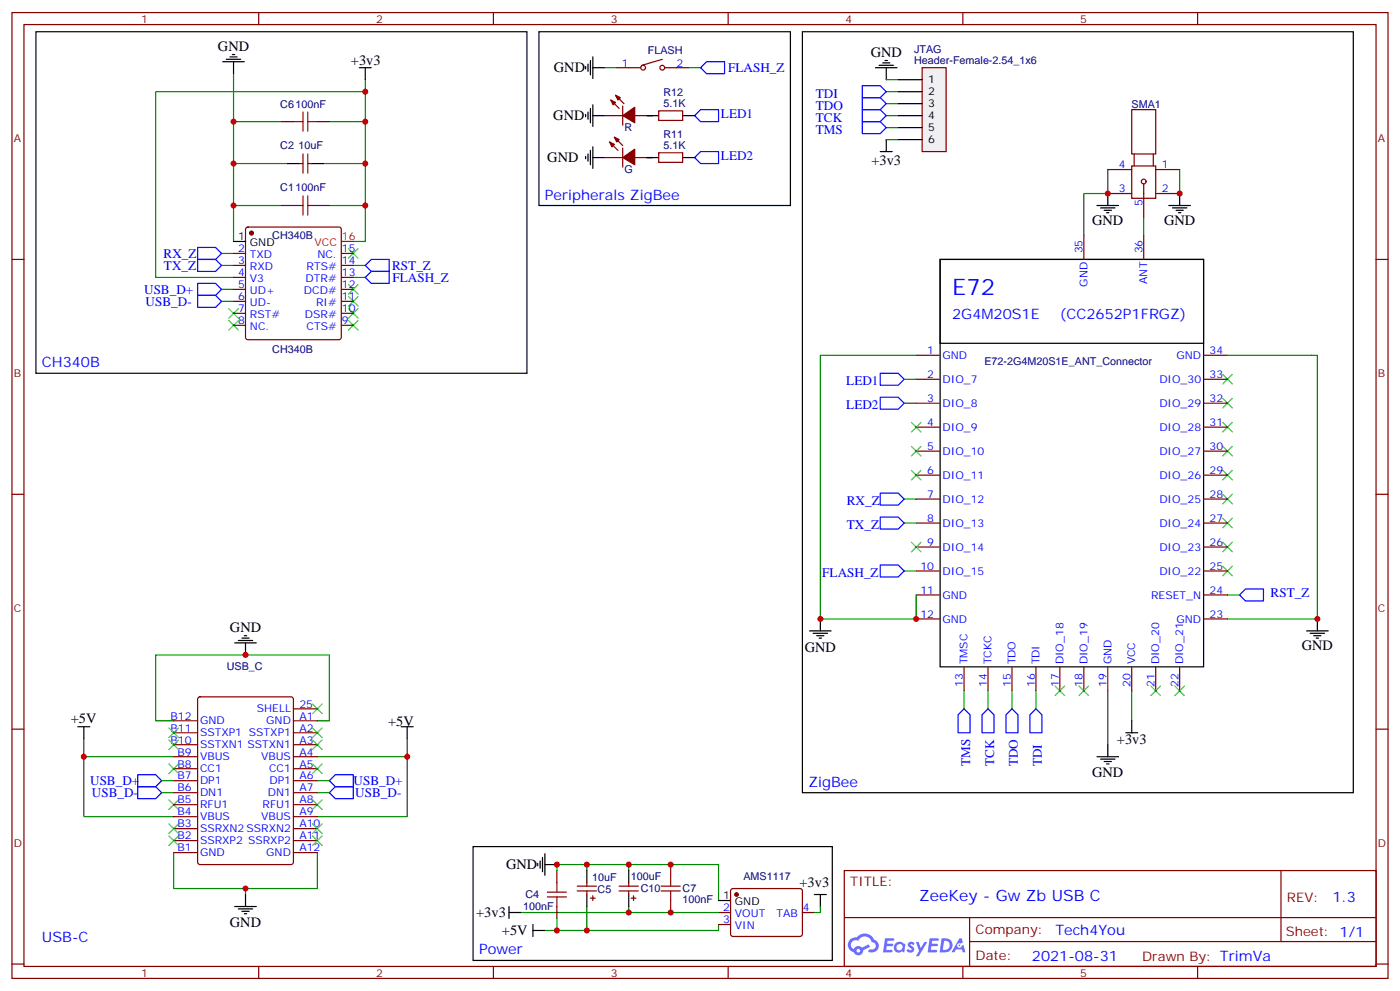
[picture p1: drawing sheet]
<svg xmlns="http://www.w3.org/2000/svg" width="412mm" height="292mm" viewBox="0 0 412 292" stroke-linecap="round" stroke-linejoin="round" font-family="sans-serif">
<g fill="none" stroke="#870000" stroke-width=".35">
<path d="M3.5 3.7h405.4v284.3h-405.4zM7.1 7.2h398.2v277.3h-398.2zM76.2 3.7v3.5M145.3 3.7v3.5M214.5 3.7v3.5M283.6 3.7v3.5M352.8 3.7v3.5M3.5 76.4h3.6M405.3 76.4h3.6M3.5 145.5h3.6M405.3 145.5h3.6M3.5 214.7h3.6"/>
<path d="M405.3 214.7h3.6M248.7 256.3h156.6v28.2h-156.6zM377.3 256.3v20.9M248.7 270.1h156.5M285.6 277.2h119.6M285.6 270.1v14.2M3.5 283.8h3.6M76.2 284.5v3.5M145.3 284.5v3.5M214.5 284.5v3.5M283.6 284.5v3.5M352.8 284.5v3.5"/>
<path d="M405.3 283.8h3.6"/>
</g>
<g fill="#5487ff">
<path d="M267.7 277.5a1.22 1.22 0 0 1 1.7 .2l-.4 .6a.47 .47 0 0 0-.3-.4 .47 .47 0 0 0-.5 .2l.1 .2a1.14 1.14 0 0 1 .8 1.8 1.14 1.14 0 0 1-1.9 0l-.2-.2 .5-.6 .7 .5a.29 .29 0 0 0 .3-.3 .29 .29 0 0 0-.2-.3 1.04 1.04 0 0 1-.6-1.7z"/>
<path d="M260.7 276.2h2.4l.3 .2-.2 .5-1.8 .1-.1 .8h1.5l.3 .4-.3 .4h-1.6l-.2 1.1h1.7l.2 .3-.2 .3-2.6 .1z"/>
<path d="M273.8 276.2h2.4l.3 .2-.1 .5-1.8 .1-.2 .8h1.6l.3 .4-.4 .4-1.6-.1-.1 1.1 1.7 .1 .2 .3-.2 .3-2.6 .1z"/>
<path d="M282.6 276.2h.7l.3 1.3-.6 .3a.69 .69 0 0 0-1 .3 .69 .69 0 0 0 .4 .9 .69 .69 0 0 0 .9-.6l.5-.2 .6 2.2h-.8l-.2-.9h-1.8l-.5 .9h-.8z"/>
<path d="M269.8 277.3h.8l.6 1.8 1.1-1.8h.9l-2.6 4.2h-.8l.9-1.5z"/>
<path d="M277.4 276.2l-.6 4.2h1.3a2.11 2.11 0 0 0 2.5-2.1 2.11 2.11 0 0 0-2.5-2.1zM278.1 277a1.39 1.39 0 0 1 1.7 1.4 1.39 1.39 0 0 1-1.8 1.2h-.3z"/>
<path d="M263.7 277.8a1.54 1.54 0 0 0-.1 2.2 1.54 1.54 0 0 0 2.2 .1l.6 .3 .3-2.3-.2-.3h-.4a1.49 1.49 0 0 0-2.4 0zM264 278.8a.94 .94 0 0 1 1.8 0 .94 .94 0 0 1-1.8 0z"/>
<path d="M250.4 276.6a2.18 2.18 0 0 0 1.1 3.7 1.44 1.44 0 0 0 1.6 .9 1.44 1.44 0 0 0 1.2-1.4l2-1.1-.5-.7-1.9 1a1.47 1.47 0 0 0-2.4 .4 1.39 1.39 0 0 1-.7-1.9 1.39 1.39 0 0 1 2-.5 2.12 2.12 0 0 1 2.2-1.3 2.12 2.12 0 0 1 1.9 1.7 1.14 1.14 0 0 1 1.1 1.4 1.14 1.14 0 0 1-1.7 .7 .43 .43 0 0 0-.5 .4 .43 .43 0 0 0 .4 .5 1.98 1.98 0 0 0 2.5-1.2 1.98 1.98 0 0 0-1.2-2.6 3.1 3.1 0 0 0-5.3-.6l-.9 .1zM252.3 279.9a.55 .55 0 0 1 1.1 0 .55 .55 0 0 1-1.1 0z"/>
<circle cx="282.6" cy="278.3" r=".26"/>
</g>
<g fill="none" stroke="#008700" stroke-width=".35">
<path d="M178.2 19.9h3.5M202.8 19.9h3.6M190.5 34h1.8M261.1 34h3.5M261.1 23.5h3.5M261.1 37.6h3.5M261.1 30.5h3.5M261.1 27h3.5M190.5 46.4h1.8M261.1 41.1h3.5M326.3 49.9v7.1M347.5 49.9v7.1"/>
<path d="M336.9 64v5.3M269.9 104.6h-28.2v77.6h28.2v-7M361.6 104.6h26.5v77.6h-26.5M266.3 146.9h3.6M266.3 154h3.6M266.3 168.1h3.6M361.6 175.2h3.5M284 203.4v5.3M291 203.4v5.3M298.1 203.4v5.3M305.2 203.4v5.3M326.3 203.4v15.9"/>
<path d="M333.4 203.4v8.8"/>
</g>
<g fill="none" stroke="#870000" stroke-width=".35">
<path d="M181.7 19.9h7M195.1 17.5l-6 1.7M195.8 19.9h7M333.4 32.3h7v13h-7zM326.3 49.9h7.1M326.3 57h7.1M333.4 48.9h7v9.5h-7zM334.1 45.3v3.6M336.9 54.2v9.8M339.7 45.3v3.6M340.4 49.9h7.1M340.4 57h7.1"/>
<path d="M319.3 69.3v7.1M336.9 69.3v7.1M269.9 104.6h7M269.9 111.7h7M269.9 118.7h7M354.5 104.6h7.1M354.5 111.7h7.1M354.5 118.7h7.1M269.9 125.8h7M269.9 132.8h7M269.9 139.9h7M354.5 125.8h7.1"/>
<path d="M354.5 132.8h7.1M354.5 139.9h7.1M269.9 146.9h7M269.9 154h7M354.5 146.9h7.1M354.5 154h7.1M269.9 161h7M269.9 168.1h7M269.9 175.2h7M354.5 161h7.1M354.5 168.1h7.1M354.5 175.2h7.1"/>
<path d="M269.9 182.2h7M284 196.3v7.1M291 196.3v7.1M298.1 196.3v7.1M305.2 196.3v7.1M312.2 196.3v7.1M319.3 196.3v7.1M326.3 196.3v7.1M333.4 196.3v7.1M340.4 196.3v7.1M347.5 196.3v7.1M354.5 182.2h7.1"/>
<circle cx="189.4" cy="19.9" r=".71"/>
<circle cx="195.1" cy="19.9" r=".71"/>
<circle cx="336.9" cy="53.4" r=".71"/>
</g>
<g fill="none" stroke="#000" stroke-width=".35">
<path d="M158.7 9.3h74.1v51.2h-74.1zM172.5 19.6v.7M173.2 18.9v2.1M173.9 17.8v4.2M174.6 19.9h3.6M174.6 16.8v6.3M236.4 9.3h162.2v224.1h-162.2zM257.9 19.9h6.3M258.9 19.2h4.3M260 18.5h2.1M260.7 17.8h.7M261.1 19.9v3.6"/>
<path d="M172.5 33.7v.7M173.2 33v2.1M173.9 31.9v4.3M174.6 30.9v6.3M174.6 34h3.6M172.5 46v.7M173.2 45.3v2.1M173.9 44.3v4.2M174.6 43.2v6.4M174.6 46.4h3.6M259.3 44.6h3.5M261.1 41.1v3.5"/>
<path d="M326.3 57v3.5M347.5 57v3.5M276.9 76.4h77.6v119.9h-77.6zM276.9 76.4h77.6v24.7h-77.6zM323.1 60.5h6.4M324.2 61.2h4.2M325.3 61.9h2.1M326 62.6h.7M344.3 60.5h6.4M345.4 61.2h4.2M346.4 61.9h2.1M347.1 62.6h.7"/>
<path d="M238.5 185.7h6.3M239.5 186.4h4.3M240.6 187.1h2.1M241.3 187.9h.7M241.7 182.2v3.5M384.9 185.7h6.3M385.9 186.4h4.3M387 187.1h2.1M387.7 187.9h.7M388.1 182.2v3.5M326.3 219.3v3.5M331.6 215.7h3.5"/>
<path d="M333.4 212.2v3.5M323.1 222.8h6.4M324.2 223.5h4.2M325.3 224.2h2.1M326 224.9h.7"/>
</g>
<g fill="none" stroke="#00f" stroke-width=".35">
<path d="M208.1 18.2h5.3v3.5h-5.3l-1.7-1.8zM204.6 34l1.8-1.7h5.3v3.5h-5.3zM254 25.2h5.3l1.8 1.8-1.8 1.8h-5.3zM254 28.8h5.3l1.8 1.7-1.8 1.8h-5.3zM254 32.3h5.3l1.8 1.7-1.8 1.8h-5.3zM254 35.8h5.3l1.8 1.8-1.8 1.7h-5.3zM204.6 46.4l1.8-1.8h5.3v3.6h-5.3zM259.3 109.9h5.3l1.7 1.8-1.7 1.7h-5.3zM259.3 116.9h5.3l1.7 1.8-1.7 1.8h-5.3zM259.3 152.2h5.3l1.7 1.8-1.7 1.8h-5.3zM259.3 145.2h5.3l1.7 1.7-1.7 1.8h-5.3zM259.3 166.3h5.3l1.7 1.8-1.7 1.8h-5.3z"/>
<path d="M365.1 175.2l1.8-1.8h5.3v3.5h-5.3zM282.2 210.4l1.8-1.7 1.8 1.7v5.3h-3.6zM291 208.7l1.8 1.7v5.3h-3.5v-5.3zM298.1 208.7l1.8 1.7v5.3h-3.6v-5.3zM305.2 208.7l1.7 1.7v5.3h-3.5v-5.3z"/>
</g>
<g fill="none" stroke="#3c3" stroke-width=".35">
<path d="M360.2 117.3l2.8 2.8M360.2 110.2l2.8 2.9M363 117.3l-2.8 2.8M363 110.2l-2.8 2.9M268.5 138.5l2.8 2.8M271.3 138.5l-2.8 2.8M360.2 138.5l2.8 2.8M360.2 131.4l2.8 2.8M360.2 124.4l2.8 2.8M363 138.5l-2.8 2.8M363 131.4l-2.8 2.8M363 124.4l-2.8 2.8"/>
<path d="M268.5 159.6l2.8 2.9M271.3 159.6l-2.8 2.9M360.2 159.6l2.8 2.9M360.2 152.6l2.8 2.8M360.2 145.5l2.8 2.8M363 159.6l-2.8 2.9M363 152.6l-2.8 2.8M363 145.5l-2.8 2.8M360.2 166.7l2.8 2.8M363 166.7l-2.8 2.8M310.8 202l2.8 2.8M313.6 202l-2.8 2.8"/>
<path d="M317.9 202l2.8 2.8M320.7 202l-2.8 2.8M339 202l2.8 2.8M341.8 202l-2.8 2.8M346.1 202l2.8 2.8M348.9 202l-2.8 2.8"/>
</g>
<path d="M271.6 19.9h7.1v24.7h-7.1z" fill="#f0f0f0" stroke="#870000" stroke-width=".35"/>
<g fill="none" stroke="#000" stroke-width=".35">
<path d="M10.6 9.3h144.6v100.6h-144.6zM65.6 18.2h6.4M66.7 17.5h4.2M67.7 16.8h2.1M68.4 16.1h.7M68.8 18.2v3.5M105.8 19.9h3.6M107.6 19.9v3.6M190.5 34h3.5M201.1 34h3.5M264.6 23.5h7M264.6 27h7"/>
<path d="M264.6 30.5h7M264.6 34h7M264.6 37.6h7M84.7 48.2h3.5M91.7 48.2h3.5M190.5 46.4h3.5M201.1 46.4h3.5M264.6 41.1h7M68.8 71.1h3.5M69.1 189.3h6.4M70.2 188.6h4.2M71.3 187.9h2.1"/>
<path d="M72 187.1h.7M72.3 189.3v3.5M22.9 214h3.6M24.7 214v3.5M118.2 214h3.5M119.9 214v3.5M139.3 249.2h105.9v33.6h-105.9zM158.4 254.2v.7M159.1 253.5v2.1M159.8 252.4v4.2M160.5 254.5h3.5M160.5 251.4v6.3"/>
<path d="M172.9 256.3v3.5M185.2 256.3v3.5M69.1 266.9h6.4M70.2 267.6h4.2M71.3 268.3h2.1M72 269h.7M72.3 263.3v3.6M149.9 268.6h3.6M149.9 266.9v3.5M157 273.9h3.5M157 272.2v3.5M172.9 263.3v3.6"/>
<path d="M185.2 263.3v3.6M211.7 265.1h3.5M239.9 263.3h3.5M241.7 263.3v3.6"/>
</g>
<g fill="none" stroke="#3c3" stroke-width=".35">
<path d="M102.7 73.2l2.8 2.8M105.5 73.2l-2.8 2.8M67.4 90.8l2.8 2.9M67.4 94.4l2.8 2.8M70.2 90.8l-2.8 2.9M70.2 94.4l-2.8 2.8M102.7 94.4l2.8 2.8M102.7 90.8l2.8 2.9M102.7 87.3l2.8 2.8M102.7 83.8l2.8 2.8M105.5 94.4l-2.8 2.8M105.5 90.8l-2.8 2.9"/>
<path d="M105.5 87.3l-2.8 2.8M105.5 83.8l-2.8 2.8M268.5 131.4l2.8 2.8M268.5 124.4l2.8 2.8M271.3 131.4l-2.8 2.8M271.3 124.4l-2.8 2.8M49.7 217.8l2.9 2.9M49.7 214.3l2.9 2.8M52.6 217.8l-2.9 2.9M52.6 214.3l-2.9 2.8M92.1 207.3l2.8 2.8M92.1 214.3l2.8 2.8"/>
<path d="M92.1 217.8l2.8 2.9M94.9 207.3l-2.8 2.8M94.9 214.3l-2.8 2.8M94.9 217.8l-2.8 2.9M49.7 235.5l2.9 2.8M49.7 224.9l2.9 2.8M52.6 235.5l-2.9 2.8M52.6 224.9l-2.9 2.8M92.1 235.5l2.8 2.8M92.1 224.9l2.8 2.8M94.9 235.5l-2.8 2.8M94.9 224.9l-2.8 2.8"/>
<path d="M49.7 242.5l2.9 2.9M49.7 246.1l2.9 2.8M52.6 242.5l-2.9 2.9M52.6 246.1l-2.9 2.8M92.1 242.5l2.8 2.9M92.1 246.1l2.8 2.8M94.9 242.5l-2.8 2.9M94.9 246.1l-2.8 2.8"/>
</g>
<g fill="none" stroke="#008700" stroke-width=".35">
<path d="M68.8 35.8h14.1M68.8 21.7v49.4M97 35.8h10.6M107.6 23.5v3.5M68.8 48.2h15.9M95.2 48.2h12.4M326.3 57h-7v12.3M65.3 78.1h3.5M65.3 74.6h3.5M68.8 60.5h14.1M97 60.5h10.6M104.1 71.1h3.5v-44.1h-61.7v54.7h22.9"/>
<path d="M104.1 78.1h3.5M65.3 88.7h3.5M65.3 85.2h3.5M104.1 81.7h3.5M266.3 111.7h3.6M266.3 118.7h3.6M24.7 217.5v5.3M51.2 212.2h-5.3v-19.4h51.1v19.4h-3.5M119.9 217.5v5.3M47.6 229.8h3.6M47.6 233.4h3.6M51.2 222.8h-26.5v17.6h26.5"/>
<path d="M93.5 222.8h26.4v17.6h-26.4M93.5 229.8h3.5M93.5 233.4h3.5M51.2 251v10.6h42.3v-10.6M164 256.3v-1.8h47.7v10.6M172.9 254.5v1.8M185.2 254.5v1.8M72.3 261.6v1.7M153.5 268.6h31.7M164 270.4v3.5M172.9 266.9v7M185.2 266.9v1.7h26.5"/>
<path d="M211.7 272.2v1.7h-51.2M241.7 266.9v1.7h-1.8"/>
</g>
<g fill="#870000" stroke="#870000" stroke-width=".35">
<path d="M179.9 29.5l1.4 .7-.7 .7z"/>
<path d="M181.3 28l1.4 .8-.7 .7z"/>
<path d="M183.4 34l3.6-2.4v4.6z"/>
<path d="M179.6 41.8l1.4 .7-.7 .7z"/>
<path d="M181 40.4l1.4 .7-.7 .7z"/>
<path d="M183.4 46.4l3.6-2.5v4.6z"/>
<circle cx="74.1" cy="68.6" r=".53"/>
<circle cx="217" cy="263.3" r=".53"/>
</g>
<g fill="none" stroke="#870000" stroke-width=".35">
<path d="M82.9 35.8h3.5M93.5 35.8h3.5M178.2 34h5.2M179.9 29.5l2.5 2.4M181.3 28l2.5 2.5M183.4 31.2v5.7M187 34h5.3M194 32.6h7.1v2.9h-7.1zM88.2 48.2h1.1M89.3 45.3v5.7M90.7 45.3v5.7M90.7 48.2h1"/>
<path d="M178.2 46.4h5.2M179.6 41.8l2.4 2.5M181 40.4l2.4 2.5M183.4 43.6v5.6M187 46.4h5.3M194 45h7.1v2.8h-7.1zM68.8 74.6h3.5M68.8 78.1h3.5M72.6 67.1l.4-.2h26.8l.5 .2 .2 .5v31.7l-.2 .5-.5 .2h-26.8l-.5-.2-.2-.5v-31.7zM82.9 60.5h3.5M93.5 60.5h3.5M100.5 74.6h3.6"/>
<path d="M100.5 78.1h3.6M68.8 81.7h3.5M68.8 85.2h3.5M68.8 88.7h3.5M68.8 92.3h3.5M68.8 95.8h3.5M100.5 81.7h3.6M100.5 85.2h3.6M100.5 88.7h3.6M100.5 92.3h3.6M100.5 95.8h3.6M51.2 212.2h7"/>
<path d="M51.2 215.7h7M51.2 219.3h7M58.4 205.3l.5-.2h26.8l.7 .5v48.2l-.4 .7h-27.1l-.6-.4-.1-48.3zM86.4 212.2h7.1M86.4 215.7h7.1M86.4 219.3h7.1M86.4 208.7h7.1M51.2 222.8h7M51.2 226.3h7M51.2 229.8h7M51.2 233.4h7M51.2 236.9h7"/>
<path d="M86.4 222.8h7.1M86.4 226.3h7.1M86.4 229.8h7.1M86.4 233.4h7.1M86.4 236.9h7.1M51.2 240.4h7M51.2 243.9h7M51.2 247.5h7M51.2 251h7M86.4 240.4h7.1M86.4 243.9h7.1M86.4 247.5h7.1"/>
<path d="M86.4 251h7.1M164 256.3v3.5M172.9 259.8v1.1M185.2 259.8v1.1M197.6 254.5v3.6M164 266.9v3.5M170 262.3h5.7M170 260.9h5.7M172.9 262.3v1M173.9 264.4h1.4M174.6 263.7v1.4M182.4 262.3h5.6"/>
<path d="M182.4 260.9h5.6M185.2 262.3v1M185.9 264.4h1.4M186.6 263.7v1.4M197.6 265.1v3.5M211.7 268.6h3.5M211.7 272.2h3.5M215.4 261.8l.5-.2h20l.5 .7-.1 13-.6 .4-20.1-.1-.4-.6v-12.7zM236.4 268.6h3.5"/>
</g>
<g fill="none" stroke="#a10000" stroke-width=".35">
<path d="M86.4 35.8h2.9M89.3 33v5.6M90.7 33v5.6M90.7 35.8h2.8M89.3 57.7v5.6M90.7 57.7v5.6M86.4 60.5h2.9M90.7 60.5h2.8M164 259.8v2.8M197.6 258.1v2.8M161.2 262.6h5.7M161.2 264.1h5.7"/>
<path d="M164 264.1v2.8M194.7 260.9h5.7M194.7 262.3h5.7M197.6 262.3v2.8"/>
</g>
<path d="M58.2 76.4h5.3l1.8 1.7-1.8 1.8h-5.3zM58.2 72.8h5.3l1.8 1.8-1.8 1.8h-5.3zM107.6 78.1l1.8-1.7h5.3v3.5h-5.3zM58.2 83.4h5.3l1.8 1.8-1.8 1.8h-5.3zM58.2 87h5.3l1.8 1.7-1.8 1.8h-5.3zM107.6 81.7l1.8-1.8h5.3v3.5h-5.3zM40.6 231.6h5.3l1.7 1.8-1.7 1.7h-5.3zM40.6 228.1h5.3l1.7 1.7-1.7 1.8h-5.3zM97 229.8l1.8-1.7h5.3v3.5h-5.3zM97 233.4l1.8-1.8h5.3v3.5h-5.3z" fill="none" stroke="#00f" stroke-width=".35"/>
<path d="M100.5 71.1h3.6" fill="none" stroke="#f00" stroke-width=".35"/>
<g fill="#c00">
<circle cx="326.3" cy="57" r=".88"/>
<circle cx="347.5" cy="57" r=".88"/>
<circle cx="241.7" cy="182.2" r=".88"/>
<circle cx="388.1" cy="182.2" r=".88"/>
<circle cx="269.9" cy="182.2" r=".88"/>
<circle cx="68.8" cy="35.8" r=".88"/>
<circle cx="68.8" cy="48.2" r=".88"/>
<circle cx="68.8" cy="60.5" r=".88"/>
<circle cx="107.6" cy="60.5" r=".88"/>
<circle cx="107.6" cy="35.8" r=".88"/>
<circle cx="107.6" cy="27" r=".88"/>
<circle cx="107.6" cy="48.2" r=".88"/>
<circle cx="185.2" cy="254.5" r=".88"/>
<circle cx="197.6" cy="254.5" r=".88"/>
<circle cx="172.9" cy="273.9" r=".88"/>
<circle cx="172.9" cy="254.5" r=".88"/>
<circle cx="164" cy="273.9" r=".88"/>
<circle cx="164" cy="254.5" r=".88"/>
<circle cx="72.3" cy="261.6" r=".88"/>
<circle cx="72.3" cy="192.8" r=".88"/>
<circle cx="24.7" cy="222.8" r=".88"/>
<circle cx="119.9" cy="222.8" r=".88"/>
<circle cx="197.6" cy="268.6" r=".88"/>
<circle cx="185.2" cy="268.6" r=".88"/>
</g>
<text font-size="6.7" fill="#00f" x="280.5" y="87">E72</text>
<text font-size="4.6" fill="#00f" x="270.8" y="265.3">ZeeKey - Gw Zb USB C</text>
<g font-size="4.2">
<text x="64.2" y="15">GND</text>
<text x="256.5" y="16.7">GND</text>
<text x="103.4" y="19.2">+3v3</text>
<text x="163.2" y="21.3">GND</text>
<text x="163" y="35.5">GND</text>
<text x="161.2" y="47.8">GND</text>
<text x="256.7" y="48.6">+3v3</text>
<text x="321.7" y="66.1">GND</text>
<text x="342.9" y="66.1">GND</text>
<text x="67.7" y="186.1">GND</text>
<text x="237.1" y="191.8">GND</text>
<text x="383.5" y="191.4">GND</text>
<text x="20.9" y="212.9">+5V</text>
<text x="114.3" y="213.6">+5V</text>
<text x="329" y="218.9">+3v3</text>
<text x="321.7" y="228.8">GND</text>
<text x="149.1" y="255.9">GND</text>
<text x="235.5" y="261.3">+3v3</text>
<text x="67.7" y="272.9">GND</text>
<text x="140.3" y="270.1">+3v3</text>
<text x="147.9" y="275.3">+5V</text>
</g>
<g font-size="4.2" fill="#00f">
<text x="160.5" y="58.7">Peripherals ZigBee</text>
<text x="280.5" y="94">2G4M20S1E</text>
<text x="312.2" y="94">(CC2652P1FRGZ)</text>
<text x="12.3" y="108.1">CH340B</text>
<text x="238.1" y="231.6">ZigBee</text>
<text x="392.5" y="265.6">1.3</text>
<text x="310.9" y="275.1">Tech4You</text>
<text x="12.3" y="277.5">USB-C</text>
<text x="141.1" y="281">Power</text>
<text x="304" y="282.9">2021-08-31</text>
</g>
<g font-size="3.9" fill="#00f">
<text x="214.5" y="21.2">FLASH_Z</text>
<text x="240.3" y="28.7">TDI</text>
<text x="212.4" y="34.7">LED1</text>
<text x="240.3" y="32.3">TDO</text>
<text x="240.3" y="35.8">TCK</text>
<text x="240.3" y="39.3">TMS</text>
<text x="212.4" y="47.1">LED2</text>
<text x="48.2" y="75.9">RX_Z</text>
<text x="48.3" y="79.4">TX_Z</text>
<text x="115.5" y="79.5">RST_Z</text>
<text x="115.6" y="83">FLASH_Z</text>
<text x="42.5" y="86.4">USB_D+</text>
<text x="42.9" y="90">USB_D-</text>
<text x="249.3" y="113.4">LED1</text>
<text x="249.3" y="120.5">LED2</text>
<text x="249.5" y="148.7">RX_Z</text>
<text x="249.5" y="155.7">TX_Z</text>
<text x="242.2" y="169.9">FLASH_Z</text>
<text x="374.3" y="175.9">RST_Z</text>
<text x="285.8" y="225.6" transform="rotate(-90 285.8 225.6)">TMS</text>
<text x="292.8" y="225.6" transform="rotate(-90 292.8 225.6)">TCK</text>
<text x="299.9" y="225.6" transform="rotate(-90 299.9 225.6)">TDO</text>
<text x="306.9" y="225.6" transform="rotate(-90 306.9 225.6)">TDI</text>
<text x="26.6" y="231.1">USB_D+</text>
<text x="104.2" y="231.1">USB_D+</text>
<text x="27.1" y="234.6">USB_D-</text>
<text x="104.7" y="234.6">USB_D-</text>
</g>
<g font-size="3.9" fill="#800">
<text x="250.5" y="260.9">TITLE:</text>
<text x="379.1" y="265.6">REV:</text>
<text x="287.4" y="275.1">Company:</text>
<text x="378.7" y="275.7">Sheet: 1/1</text>
<text x="287.4" y="282.8">Date:</text>
<text x="336.4" y="282.8">Drawn By: TrimVa</text>
</g>
<g font-size="3.2" fill="#800">
<text x="41.6" y="6.7">1</text>
<text x="110.8" y="6.7">2</text>
<text x="179.9" y="6.7">3</text>
<text x="249.1" y="6.7">4</text>
<text x="318.2" y="6.7">5</text>
<text x="4.1" y="41.8">A</text>
<text x="405.9" y="41.8">A</text>
<text x="4.1" y="110.9">B</text>
<text x="405.9" y="110.9">B</text>
<text x="4.1" y="180.1">C</text>
<text x="405.9" y="180.1">C</text>
<text x="4.1" y="249.2">D</text>
<text x="405.9" y="249.2">D</text>
<text x="41.6" y="287.5">1</text>
<text x="110.8" y="287.5">2</text>
<text x="179.9" y="287.5">3</text>
<text x="249.1" y="287.5">4</text>
<text x="318.2" y="287.5">5</text>
</g>
<g font-size="3.2" fill="#000080">
<text x="190.8" y="15.8">FLASH</text>
<text x="269.3" y="15.7">JTAG</text>
<text x="269.3" y="18.9">Header-Female-2.54_1x6</text>
<text x="195.5" y="28.4">R12</text>
<text x="82.6" y="31.7">C6100nF</text>
<text x="195.4" y="31.6">5.1K</text>
<text x="333.3" y="31.7">SMA1</text>
<text x="183.9" y="38.7">R</text>
<text x="195.5" y="40.7">R11</text>
<text x="82.6" y="44">C2</text>
<text x="88" y="44">10uF</text>
<text x="195.4" y="43.9">5.1K</text>
<text x="183.9" y="51.1">G</text>
<text x="82.6" y="56.4">C1100nF</text>
<text x="80.2" y="70.4">CH340B</text>
<text x="80.2" y="104">CH340B</text>
<text x="290" y="107.4">E72-2G4M20S1E_ANT_Connector</text>
<text x="66.8" y="197.4">USB_C</text>
<text x="174.4" y="259.2">10uF</text>
<text x="176.1" y="262.8">C5</text>
<text x="185.8" y="259.2">100uF</text>
<text x="188.7" y="262.7">C10</text>
<text x="201.1" y="262.7">C7</text>
<text x="219" y="259.1">AMS1117</text>
<text x="154.1" y="268">100nF</text>
<text x="154.8" y="264.5">C4</text>
<text x="201.1" y="265.9">100nF</text>
</g>
<g font-size="3.2" fill="#00f">
<text x="183.2" y="19.6">1</text>
<text x="199.3" y="19.6">2</text>
<text x="329.6" y="49.6">4</text>
<text x="342.2" y="49.6">1</text>
<text x="329.6" y="56.6">3</text>
<text x="342.2" y="56.6">2</text>
<text x="336.5" y="60.8" transform="rotate(-90 336.5 60.8)">5</text>
<text x="70.1" y="74.3">2</text>
<text x="70.1" y="77.8">3</text>
<text x="73.6" y="76">TXD</text>
<text x="93.5" y="76">NC.</text>
<text x="100.7" y="77.8">14</text>
<text x="100.7" y="74.3">15</text>
<text x="318.9" y="74.6" transform="rotate(-90 318.9 74.6)">35</text>
<text x="336.5" y="74.6" transform="rotate(-90 336.5 74.6)">36</text>
<text x="70.1" y="81.3">4</text>
<text x="73.6" y="79.6">RXD</text>
<text x="73.6" y="83.1">V3</text>
<text x="90" y="83.1">DTR#</text>
<text x="90.3" y="79.6">RTS#</text>
<text x="100.7" y="81.3">13</text>
<text x="338" y="83.6" transform="rotate(-90 338 83.6)">ANT</text>
<text x="70.1" y="84.8">5</text>
<text x="70.1" y="88.4">6</text>
<text x="73.6" y="86.6">UD+</text>
<text x="89.5" y="86.6">DCD#</text>
<text x="100.7" y="88.4">11</text>
<text x="100.7" y="84.8">12</text>
<text x="320.3" y="84.4" transform="rotate(-90 320.3 84.4)">GND</text>
<text x="70.1" y="91.9">7</text>
<text x="70.1" y="95.4">8</text>
<text x="73.6" y="90.1">UD-</text>
<text x="73.6" y="93.7">RST#</text>
<text x="89.8" y="93.7">DSR#</text>
<text x="93.1" y="90.1">RI#</text>
<text x="100.7" y="95.4">9</text>
<text x="100.7" y="91.9">10</text>
<text x="73.6" y="97.2">NC.</text>
<text x="90.3" y="97.2">CTS#</text>
<text x="273.1" y="104.2">1</text>
<text x="277.6" y="105.7">GND</text>
<text x="346.6" y="105.7">GND</text>
<text x="356.3" y="104.2">34</text>
<text x="273.1" y="111.3">2</text>
<text x="277.6" y="112.7">DIO_7</text>
<text x="341.5" y="112.7">DIO_30</text>
<text x="356.3" y="111.3">33</text>
<text x="273.1" y="118.4">3</text>
<text x="277.6" y="119.8">DIO_8</text>
<text x="341.5" y="119.8">DIO_29</text>
<text x="356.3" y="118.4">32</text>
<text x="273.1" y="125.4">4</text>
<text x="356.3" y="125.4">31</text>
<text x="277.6" y="126.8">DIO_9</text>
<text x="341.5" y="126.8">DIO_28</text>
<text x="273.1" y="132.5">5</text>
<text x="277.6" y="133.9">DIO_10</text>
<text x="341.5" y="133.9">DIO_27</text>
<text x="356.3" y="132.5">30</text>
<text x="273.1" y="139.5">6</text>
<text x="277.6" y="140.9">DIO_11</text>
<text x="341.5" y="140.9">DIO_26</text>
<text x="356.3" y="139.5">29</text>
<text x="273.1" y="146.6">7</text>
<text x="277.6" y="148">DIO_12</text>
<text x="341.5" y="148">DIO_25</text>
<text x="356.3" y="146.6">28</text>
<text x="273.1" y="153.6">8</text>
<text x="277.6" y="155">DIO_13</text>
<text x="341.5" y="155">DIO_24</text>
<text x="356.3" y="153.6">27</text>
<text x="273.1" y="160.7">9</text>
<text x="356.3" y="160.7">26</text>
<text x="271.1" y="167.7">10</text>
<text x="277.6" y="162.1">DIO_14</text>
<text x="341.5" y="162.1">DIO_23</text>
<text x="356.3" y="167.7">25</text>
<text x="277.6" y="169.2">DIO_15</text>
<text x="341.5" y="169.2">DIO_22</text>
<text x="271.1" y="174.8">11</text>
<text x="277.6" y="176.2">GND</text>
<text x="339.1" y="176.2">RESET_N</text>
<text x="356.3" y="174.8">24</text>
<text x="271.1" y="181.9">12</text>
<text x="277.6" y="183.3">GND</text>
<text x="346.6" y="183.3">GND</text>
<text x="356.3" y="181.9">23</text>
<text x="285" y="195.6" transform="rotate(-90 285 195.6)">TMSC</text>
<text x="292.1" y="195.6" transform="rotate(-90 292.1 195.6)">TCKC</text>
<text x="299.2" y="195.6" transform="rotate(-90 299.2 195.6)">TDO</text>
<text x="306.2" y="195.6" transform="rotate(-90 306.2 195.6)">TDI</text>
<text x="313.3" y="195.6" transform="rotate(-90 313.3 195.6)">DIO_18</text>
<text x="320.3" y="195.6" transform="rotate(-90 320.3 195.6)">DIO_19</text>
<text x="327.4" y="195.6" transform="rotate(-90 327.4 195.6)">GND</text>
<text x="334.4" y="195.6" transform="rotate(-90 334.4 195.6)">VCC</text>
<text x="341.5" y="195.6" transform="rotate(-90 341.5 195.6)">DIO_20</text>
<text x="348.5" y="195.6" transform="rotate(-90 348.5 195.6)">DIO_21</text>
<text x="283.6" y="202.1" transform="rotate(-90 283.6 202.1)">13</text>
<text x="290.7" y="202.1" transform="rotate(-90 290.7 202.1)">14</text>
<text x="297.7" y="202.1" transform="rotate(-90 297.7 202.1)">15</text>
<text x="304.8" y="202.1" transform="rotate(-90 304.8 202.1)">16</text>
<text x="311.9" y="202.1" transform="rotate(-90 311.9 202.1)">17</text>
<text x="318.9" y="202.1" transform="rotate(-90 318.9 202.1)">18</text>
<text x="326" y="202.1" transform="rotate(-90 326 202.1)">19</text>
<text x="333" y="202.1" transform="rotate(-90 333 202.1)">20</text>
<text x="340.1" y="202.1" transform="rotate(-90 340.1 202.1)">21</text>
<text x="347.1" y="202.1" transform="rotate(-90 347.1 202.1)">22</text>
<text x="75.6" y="209.7">SHELL</text>
<text x="88.2" y="208.3">25</text>
<text x="50.2" y="215.4">B11</text>
<text x="50.2" y="211.8">B12</text>
<text x="58.9" y="213.3">GND</text>
<text x="78.4" y="213.3">GND</text>
<text x="88.2" y="211.8">A1</text>
<text x="88.2" y="215.4">A2</text>
<text x="50.2" y="218.9">B10</text>
<text x="58.9" y="216.8">SSTXP1 SSTXP1</text>
<text x="58.9" y="220.3">SSTXN1 SSTXN1</text>
<text x="88.2" y="218.9">A3</text>
<text x="52.3" y="222.4">B9</text>
<text x="52.3" y="226">B8</text>
<text x="58.9" y="223.8">VBUS</text>
<text x="58.9" y="227.4">CC1</text>
<text x="76.9" y="223.8">VBUS</text>
<text x="79.3" y="227.4">CC1</text>
<text x="88.2" y="222.4">A4</text>
<text x="88.2" y="226">A5</text>
<text x="52.3" y="229.5">B7</text>
<text x="52.3" y="233">B6</text>
<text x="58.9" y="230.9">DP1</text>
<text x="79.4" y="230.9">DP1</text>
<text x="88.2" y="229.5">A6</text>
<text x="88.2" y="233">A7</text>
<text x="52.3" y="236.5">B5</text>
<text x="58.9" y="234.4">DN1</text>
<text x="58.9" y="237.9">RFU1</text>
<text x="77.4" y="237.9">RFU1</text>
<text x="78.9" y="234.4">DN1</text>
<text x="88.2" y="236.5">A8</text>
<text x="52.3" y="240.1">B4</text>
<text x="52.3" y="243.6">B3</text>
<text x="58.9" y="241.5">VBUS</text>
<text x="58.9" y="245">SSRXN2 SSRXN2</text>
<text x="76.9" y="241.5">VBUS</text>
<text x="88.2" y="240.1">A9</text>
<text x="88.2" y="243.6">A10</text>
<text x="52.3" y="247.1">B2</text>
<text x="52.3" y="250.6">B1</text>
<text x="58.9" y="248.5">SSRXP2 SSRXP2</text>
<text x="88.2" y="247.1">A11</text>
<text x="88.2" y="250.6">A12</text>
<text x="58.9" y="252.1">GND</text>
<text x="78.4" y="252.1">GND</text>
<text x="213" y="268.3">2</text>
<text x="236.5" y="268.3">4</text>
<text x="213" y="271.8">3</text>
<text x="216.5" y="273.6">VIN</text>
<text x="216.5" y="270.1">VOUT</text>
<text x="228.8" y="270.1">TAB</text>
</g>
<g font-size="3.2">
<text x="273.4" y="24.5">1</text>
<text x="273.4" y="28">2</text>
<text x="273.4" y="31.6">3</text>
<text x="273.4" y="35.1">4</text>
<text x="273.4" y="38.6">5</text>
<text x="273.4" y="42.2">6</text>
<text x="70.1" y="70.7">1</text>
<text x="73.6" y="72.5">GND</text>
<text x="213" y="264.8">1</text>
<text x="216.5" y="266.5">GND</text>
</g>
<g font-size="3.2" fill="#f00">
<text x="100.7" y="70.7">16</text>
<text x="92.6" y="72.5">VCC</text>
</g>
</svg>
